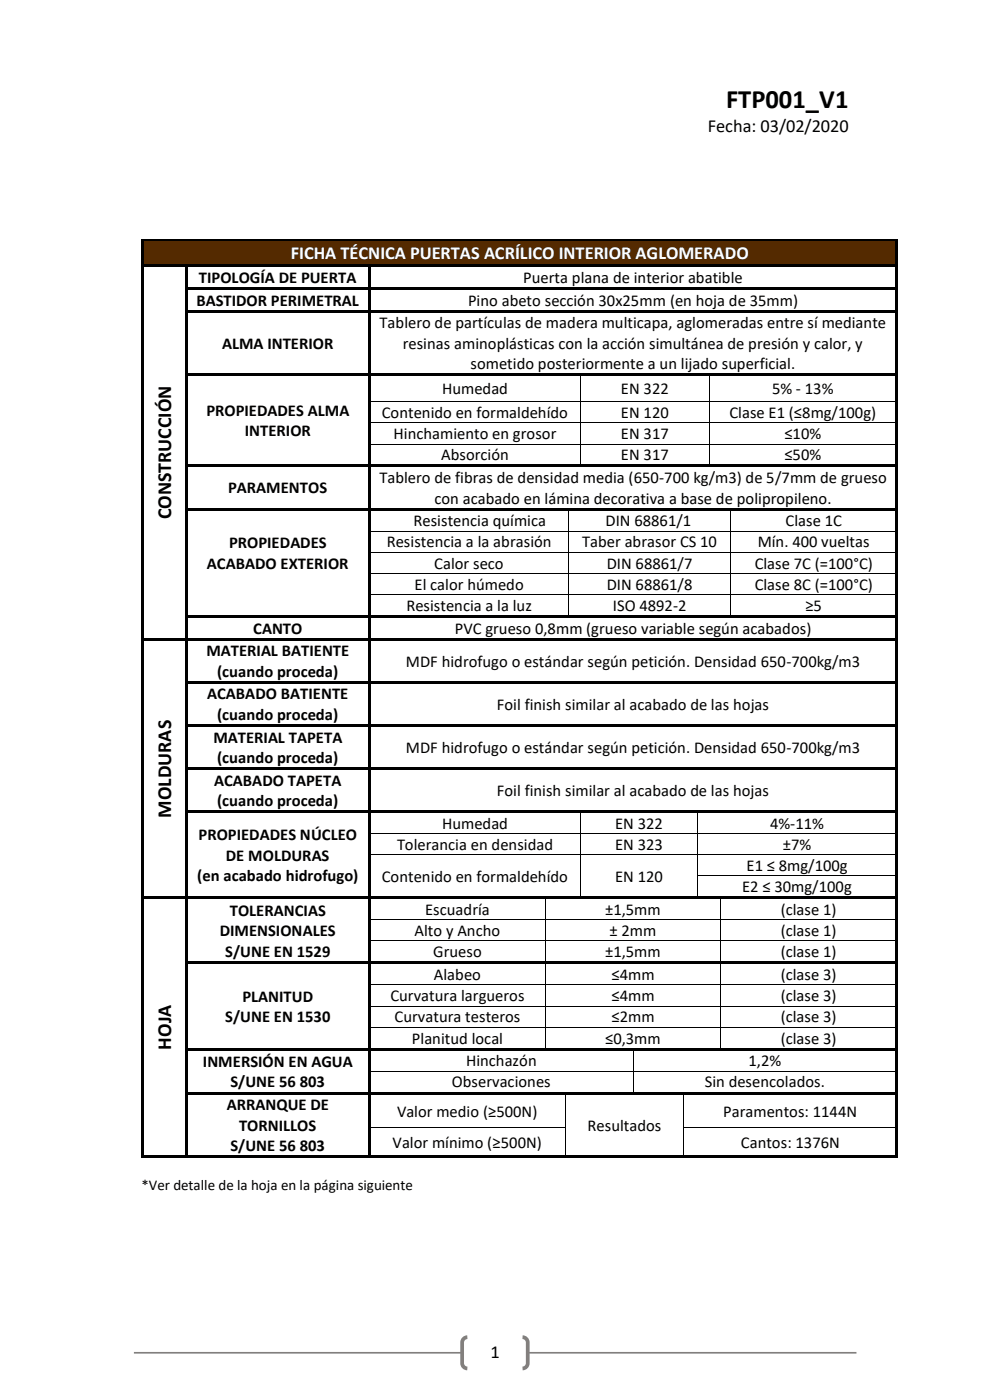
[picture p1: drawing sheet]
<svg xmlns="http://www.w3.org/2000/svg" width="210mm" height="297mm" viewBox="0 0 210 297" stroke-linecap="round" stroke-linejoin="round" font-family="sans-serif">
<path d="M28.4 287h153.3" fill="none" stroke="#808080" stroke-width=".35"/>
<path d="M98.5 283.9l.6-.2h11.7a1.1 1.1 0 0 1 1.2 1.1v4.4a1.1 1.1 0 0 1-1.2 1.1h-11.7a1.1 1.1 0 0 1-1.1-1.1v-4.4l.1-.4z" fill-rule="evenodd" fill="#fff"/>
<path d="M99.1 283.7a1.1 1.1 0 0 0-1.1 1.1v4.4a1.1 1.1 0 0 0 1.1 1.1M110.8 283.7a1.1 1.1 0 0 1 1.2 1.1v4.4a1.1 1.1 0 0 1-1.2 1.1" fill="none" stroke="#808080" stroke-width=".79" stroke-linecap="butt"/>
<g fill="#542a00">
<path d="M30.5 51.4h159.5v4.7h-159.5z" fill-rule="evenodd"/>
<path d="M32.2 51.4h156.1v4.7h-156.1z" fill-rule="evenodd"/>
</g>
<g fill="#000">
<path d="M30 50.8h.5v.6h-.5z" fill-rule="evenodd"/>
<path d="M30 50.8h.5v.5h-.5z" fill-rule="evenodd"/>
<path d="M30 51.4h.5v4.7h-.5z" fill-rule="evenodd"/>
<path d="M30 56.1h.5v.5h-.5z" fill-rule="evenodd"/>
<path d="M30.5 50.8h159.5v.5h-159.5z" fill-rule="evenodd"/>
<path d="M30.5 56.1h8.8v.5h-8.8z" fill-rule="evenodd"/>
<path d="M39.3 56.6h.5z" fill-rule="evenodd"/>
<path d="M39.3 56.1h.5v.5h-.5z" fill-rule="evenodd"/>
<path d="M39.8 56.1h38.4v.5h-38.4z" fill-rule="evenodd"/>
<path d="M78.2 56.6h.5z" fill-rule="evenodd"/>
<path d="M78.2 56.1h.5v.5h-.5z" fill-rule="evenodd"/>
<path d="M78.7 56.1h111.3v.5h-111.3z" fill-rule="evenodd"/>
<path d="M190 50.8h.5v.6h-.5z" fill-rule="evenodd"/>
<path d="M190 50.8h.5v.5h-.5z" fill-rule="evenodd"/>
<path d="M190 51.4h.5v4.7h-.5z" fill-rule="evenodd"/>
<path d="M190 56.1h.5v.5h-.5z" fill-rule="evenodd"/>
<path d="M30 56.6h.5v4.3h-.5z" fill-rule="evenodd"/>
<path d="M30 60.9h.5v.6h-.5z" fill-rule="evenodd"/>
<path d="M30 61.5h.5v4.3h-.5z" fill-rule="evenodd"/>
<path d="M30 65.8h.5v.5h-.5z" fill-rule="evenodd"/>
<path d="M30 66.3h.5v12.9h-.5z" fill-rule="evenodd"/>
<path d="M30 79.2h.5v.6h-.5z" fill-rule="evenodd"/>
<path d="M39.3 56.6h.5v4.3h-.5z" fill-rule="evenodd"/>
<path d="M39.3 60.9h.5v.6h-.5z" fill-rule="evenodd"/>
<path d="M39.3 61.5h.5v4.3h-.5z" fill-rule="evenodd"/>
<path d="M39.3 65.8h.5v.5h-.5z" fill-rule="evenodd"/>
<path d="M39.3 66.3h.5v12.9h-.5z" fill-rule="evenodd"/>
<path d="M39.3 79.2h.5v.6h-.5z" fill-rule="evenodd"/>
<path d="M39.8 60.9h38.4v.5h-38.4z" fill-rule="evenodd"/>
<path d="M39.8 65.8h38.4v.5h-38.4z" fill-rule="evenodd"/>
<path d="M39.8 79.2h38.4v.5h-38.4z" fill-rule="evenodd"/>
<path d="M78.2 56.6h.5v4.3h-.5z" fill-rule="evenodd"/>
<path d="M78.2 60.9h.5v.6h-.5z" fill-rule="evenodd"/>
<path d="M78.2 61.5h.5v4.3h-.5z" fill-rule="evenodd"/>
<path d="M78.2 65.8h.5v.5h-.5z" fill-rule="evenodd"/>
<path d="M78.2 66.3h.5v12.9h-.5z" fill-rule="evenodd"/>
<path d="M78.2 79.2h.5v.6h-.5z" fill-rule="evenodd"/>
<path d="M78.7 60.9h111.3v.5h-111.3z" fill-rule="evenodd"/>
<path d="M78.7 65.8h111.3v.5h-111.3z" fill-rule="evenodd"/>
<path d="M78.7 79.2h44.4v.5h-44.4z" fill-rule="evenodd"/>
<path d="M123.1 79.7l.2 .1z" fill-rule="evenodd"/>
<path d="M123.1 79.2h.5v.5h-.5z" fill-rule="evenodd"/>
<path d="M123.6 79.2h26.8v.5h-26.8z" fill-rule="evenodd"/>
<path d="M150.4 79.7l.2 .1z" fill-rule="evenodd"/>
<path d="M150.4 79.2h.5v.5h-.5z" fill-rule="evenodd"/>
<path d="M150.9 79.2h39.1v.5h-39.1z" fill-rule="evenodd"/>
<path d="M190 56.6h.5v4.3h-.5z" fill-rule="evenodd"/>
<path d="M190 60.9h.5v.6h-.5z" fill-rule="evenodd"/>
<path d="M190 61.5h.5v4.3h-.5z" fill-rule="evenodd"/>
<path d="M190 65.8h.5v.5h-.5z" fill-rule="evenodd"/>
<path d="M190 66.3h.5v12.9h-.5z" fill-rule="evenodd"/>
<path d="M190 79.2h.5v.6h-.5z" fill-rule="evenodd"/>
<path d="M30 79.8h.5v5.3h-.5z" fill-rule="evenodd"/>
<path d="M30 85.1h.5v.2h-.5z" fill-rule="evenodd"/>
<path d="M30 85.3h.5v4.3h-.5z" fill-rule="evenodd"/>
<path d="M30 89.6h.5v.2h-.5z" fill-rule="evenodd"/>
<path d="M30 89.8h.5v4.3h-.5z" fill-rule="evenodd"/>
<path d="M30 94.1h.5v.2h-.5z" fill-rule="evenodd"/>
<path d="M30 94.3h.5v4.3h-.5z" fill-rule="evenodd"/>
<path d="M30 98.6h.5v.6h-.5z" fill-rule="evenodd"/>
<path d="M39.3 79.8h.5v5.3h-.5z" fill-rule="evenodd"/>
<path d="M39.3 85.1h.5v.2h-.5z" fill-rule="evenodd"/>
<path d="M39.3 85.3h.5v4.3h-.5z" fill-rule="evenodd"/>
<path d="M39.3 89.6h.5v.2h-.5z" fill-rule="evenodd"/>
<path d="M39.3 89.8h.5v4.3h-.5z" fill-rule="evenodd"/>
<path d="M39.3 94.1h.5v.2h-.5z" fill-rule="evenodd"/>
<path d="M39.3 94.3h.5v4.3h-.5z" fill-rule="evenodd"/>
<path d="M39.3 98.6h.5v.6h-.5z" fill-rule="evenodd"/>
<path d="M39.8 98.6h38.4v.5h-38.4z" fill-rule="evenodd"/>
<path d="M78.2 79.8h.5v5.3h-.5z" fill-rule="evenodd"/>
<path d="M78.2 85.1h.5v.2h-.5z" fill-rule="evenodd"/>
<path d="M78.2 85.3h.5v4.3h-.5z" fill-rule="evenodd"/>
<path d="M78.2 89.6h.5v.2h-.5z" fill-rule="evenodd"/>
<path d="M78.2 89.8h.5v4.3h-.5z" fill-rule="evenodd"/>
<path d="M78.2 94.1h.5v.2h-.5z" fill-rule="evenodd"/>
<path d="M78.2 94.3h.5v4.3h-.5z" fill-rule="evenodd"/>
<path d="M78.2 98.6h.5v.6h-.5z" fill-rule="evenodd"/>
<path d="M78.7 98.6h44.4v.5h-44.4z" fill-rule="evenodd"/>
<path d="M123.1 85.1h.2v.2h-.2z" fill-rule="evenodd"/>
<path d="M123.1 89.6h.2v.2h-.2z" fill-rule="evenodd"/>
<path d="M123.1 94.1h.2v.2h-.2z" fill-rule="evenodd"/>
<path d="M123.1 98.6h.5v.5h-.5z" fill-rule="evenodd"/>
<path d="M123.6 98.6h26.8v.5h-26.8z" fill-rule="evenodd"/>
<path d="M150.4 85.1h.2v.2h-.2z" fill-rule="evenodd"/>
<path d="M150.4 89.6h.2v.2h-.2z" fill-rule="evenodd"/>
<path d="M150.4 94.1h.2v.2h-.2z" fill-rule="evenodd"/>
<path d="M150.4 98.6h.5v.5h-.5z" fill-rule="evenodd"/>
<path d="M150.9 98.6h39.1v.5h-39.1z" fill-rule="evenodd"/>
<path d="M190 79.8h.5v5.3h-.5z" fill-rule="evenodd"/>
<path d="M190 85.1h.5v.2h-.5z" fill-rule="evenodd"/>
<path d="M190 85.3h.5v4.3h-.5z" fill-rule="evenodd"/>
<path d="M190 89.6h.5v.2h-.5z" fill-rule="evenodd"/>
<path d="M190 89.8h.5v4.3h-.5z" fill-rule="evenodd"/>
<path d="M190 94.1h.5v.2h-.5z" fill-rule="evenodd"/>
<path d="M190 94.3h.5v4.3h-.5z" fill-rule="evenodd"/>
<path d="M190 98.6h.5v.6h-.5z" fill-rule="evenodd"/>
<path d="M30 99.2h.5v8.6h-.5z" fill-rule="evenodd"/>
<path d="M30 107.8h.5v.5h-.5z" fill-rule="evenodd"/>
<path d="M30 108.3h.5v4.3h-.5z" fill-rule="evenodd"/>
<path d="M30 112.6h.5v.2h-.5z" fill-rule="evenodd"/>
<path d="M30 112.8h.5v4.3h-.5z" fill-rule="evenodd"/>
<path d="M30 117.1h.5v.1h-.5z" fill-rule="evenodd"/>
<path d="M39.3 99.2h.5v8.6h-.5z" fill-rule="evenodd"/>
<path d="M39.3 107.8h.5v.5h-.5z" fill-rule="evenodd"/>
<path d="M39.3 108.3h.5v4.3h-.5z" fill-rule="evenodd"/>
<path d="M39.3 112.6h.5v.2h-.5z" fill-rule="evenodd"/>
<path d="M39.3 112.8h.5v4.3h-.5z" fill-rule="evenodd"/>
<path d="M39.3 117.1h.5v.1h-.5z" fill-rule="evenodd"/>
<path d="M39.8 107.8h38.4v.5h-38.4z" fill-rule="evenodd"/>
<path d="M78.2 99.2h.5v8.6h-.5z" fill-rule="evenodd"/>
<path d="M78.2 107.8h.5v.5h-.5z" fill-rule="evenodd"/>
<path d="M78.2 108.3h.5v4.3h-.5z" fill-rule="evenodd"/>
<path d="M78.2 112.6h.5v.2h-.5z" fill-rule="evenodd"/>
<path d="M78.2 112.8h.5v4.3h-.5z" fill-rule="evenodd"/>
<path d="M78.2 117.1h.5v.1h-.5z" fill-rule="evenodd"/>
<path d="M78.7 107.8h41.9v.5h-41.9z" fill-rule="evenodd"/>
<path d="M120.6 108.3h.2z" fill-rule="evenodd"/>
<path d="M120.6 107.8h.5v.5h-.5z" fill-rule="evenodd"/>
<path d="M120.6 112.6h.2v.2h-.2z" fill-rule="evenodd"/>
<path d="M120.6 117.1h.2v.1h-.2z" fill-rule="evenodd"/>
<path d="M121.1 107.8h33.9v.5h-33.9z" fill-rule="evenodd"/>
<path d="M155 108.3h.1z" fill-rule="evenodd"/>
<path d="M155 107.8h.5v.5h-.5z" fill-rule="evenodd"/>
<path d="M155 112.6h.1v.2h-.1z" fill-rule="evenodd"/>
<path d="M155 117.1h.1v.1h-.1z" fill-rule="evenodd"/>
<path d="M155.5 107.8h34.5v.5h-34.5z" fill-rule="evenodd"/>
<path d="M190 99.2h.5v8.6h-.5z" fill-rule="evenodd"/>
<path d="M190 107.8h.5v.5h-.5z" fill-rule="evenodd"/>
<path d="M190 108.3h.5v4.3h-.5z" fill-rule="evenodd"/>
<path d="M190 112.6h.5v.2h-.5z" fill-rule="evenodd"/>
<path d="M190 112.8h.5v4.3h-.5z" fill-rule="evenodd"/>
<path d="M190 117.1h.5v.1h-.5z" fill-rule="evenodd"/>
<path d="M30 117.2h.5v4.4h-.5z" fill-rule="evenodd"/>
<path d="M30 121.6h.5v.1h-.5z" fill-rule="evenodd"/>
<path d="M30 121.7h.5v4.3h-.5z" fill-rule="evenodd"/>
<path d="M30 126h.5v.2h-.5z" fill-rule="evenodd"/>
<path d="M30 126.2h.5v4.3h-.5z" fill-rule="evenodd"/>
<path d="M30 130.5h.5v.6h-.5z" fill-rule="evenodd"/>
<path d="M30 131.1h.5v4.3h-.5z" fill-rule="evenodd"/>
<path d="M30 135.4h.5v.5h-.5z" fill-rule="evenodd"/>
<path d="M30.5 135.4h8.8v.5h-8.8z" fill-rule="evenodd"/>
<path d="M39.3 117.2h.5v4.4h-.5z" fill-rule="evenodd"/>
<path d="M39.3 121.6h.5v.1h-.5z" fill-rule="evenodd"/>
<path d="M39.3 121.7h.5v4.3h-.5z" fill-rule="evenodd"/>
<path d="M39.3 126h.5v.2h-.5z" fill-rule="evenodd"/>
<path d="M39.3 126.2h.5v4.3h-.5z" fill-rule="evenodd"/>
<path d="M39.3 130.5h.5v.6h-.5z" fill-rule="evenodd"/>
<path d="M39.3 131.1h.5v4.3h-.5z" fill-rule="evenodd"/>
<path d="M39.3 135.4h.5v.5h-.5z" fill-rule="evenodd"/>
<path d="M39.8 130.5h38.4v.5h-38.4z" fill-rule="evenodd"/>
<path d="M39.8 135.4h38.4v.5h-38.4z" fill-rule="evenodd"/>
<path d="M78.2 117.2h.5v4.4h-.5z" fill-rule="evenodd"/>
<path d="M78.2 121.6h.5v.1h-.5z" fill-rule="evenodd"/>
<path d="M78.2 121.7h.5v4.3h-.5z" fill-rule="evenodd"/>
<path d="M78.2 126h.5v.2h-.5z" fill-rule="evenodd"/>
<path d="M78.2 126.2h.5v4.3h-.5z" fill-rule="evenodd"/>
<path d="M78.2 130.5h.5v.6h-.5z" fill-rule="evenodd"/>
<path d="M78.2 131.1h.5v4.3h-.5z" fill-rule="evenodd"/>
<path d="M78.2 135.4h.5v.5h-.5z" fill-rule="evenodd"/>
<path d="M78.7 130.5h41.9v.5h-41.9z" fill-rule="evenodd"/>
<path d="M78.7 135.4h111.3v.5h-111.3z" fill-rule="evenodd"/>
<path d="M120.6 121.6h.2v.1h-.2z" fill-rule="evenodd"/>
<path d="M120.6 126h.2v.2h-.2z" fill-rule="evenodd"/>
<path d="M120.6 130.5h.5v.5h-.5z" fill-rule="evenodd"/>
<path d="M121.1 130.5h33.9v.5h-33.9z" fill-rule="evenodd"/>
<path d="M155 121.6h.1v.1h-.1z" fill-rule="evenodd"/>
<path d="M155 126h.1v.2h-.1z" fill-rule="evenodd"/>
<path d="M155 130.5h.5v.5h-.5z" fill-rule="evenodd"/>
<path d="M155.5 130.5h34.5v.5h-34.5z" fill-rule="evenodd"/>
<path d="M190 117.2h.5v4.4h-.5z" fill-rule="evenodd"/>
<path d="M190 121.6h.5v.1h-.5z" fill-rule="evenodd"/>
<path d="M190 121.7h.5v4.3h-.5z" fill-rule="evenodd"/>
<path d="M190 126h.5v.2h-.5z" fill-rule="evenodd"/>
<path d="M190 126.2h.5v4.3h-.5z" fill-rule="evenodd"/>
<path d="M190 130.5h.5v.6h-.5z" fill-rule="evenodd"/>
<path d="M190 131.1h.5v4.3h-.5z" fill-rule="evenodd"/>
<path d="M190 135.4h.5v.5h-.5z" fill-rule="evenodd"/>
<path d="M30 135.9h.5v8.6h-.5z" fill-rule="evenodd"/>
<path d="M30 144.5h.5v.6h-.5z" fill-rule="evenodd"/>
<path d="M30 145.1h.5v8.5h-.5z" fill-rule="evenodd"/>
<path d="M30 153.6h.5v.6h-.5z" fill-rule="evenodd"/>
<path d="M39.3 135.9h.5v8.6h-.5z" fill-rule="evenodd"/>
<path d="M39.3 144.5h.5v.6h-.5z" fill-rule="evenodd"/>
<path d="M39.3 145.1h.5v8.5h-.5z" fill-rule="evenodd"/>
<path d="M39.3 153.6h.5v.6h-.5z" fill-rule="evenodd"/>
<path d="M39.8 144.5h38.4v.5h-38.4z" fill-rule="evenodd"/>
<path d="M39.8 153.6h38.4v.6h-38.4z" fill-rule="evenodd"/>
<path d="M78.2 135.9h.5v8.6h-.5z" fill-rule="evenodd"/>
<path d="M78.2 144.5h.5v.6h-.5z" fill-rule="evenodd"/>
<path d="M78.2 145.1h.5v8.5h-.5z" fill-rule="evenodd"/>
<path d="M78.2 153.6h.5v.6h-.5z" fill-rule="evenodd"/>
<path d="M78.7 144.5h111.3v.5h-111.3z" fill-rule="evenodd"/>
<path d="M78.7 153.6h111.3v.6h-111.3z" fill-rule="evenodd"/>
<path d="M190 135.9h.5v8.6h-.5z" fill-rule="evenodd"/>
<path d="M190 144.5h.5v.6h-.5z" fill-rule="evenodd"/>
<path d="M190 145.1h.5v8.5h-.5z" fill-rule="evenodd"/>
<path d="M190 153.6h.5v.6h-.5z" fill-rule="evenodd"/>
<path d="M30 154.2h.5v8.6h-.5z" fill-rule="evenodd"/>
<path d="M30 162.8h.5v.5h-.5z" fill-rule="evenodd"/>
<path d="M30 163.3h.5v8.6h-.5z" fill-rule="evenodd"/>
<path d="M30 171.9h.5v.6h-.5z" fill-rule="evenodd"/>
<path d="M30 172.5h.5v4.3h-.5z" fill-rule="evenodd"/>
<path d="M30 176.8h.5v.1h-.5z" fill-rule="evenodd"/>
<path d="M39.3 154.2h.5v8.6h-.5z" fill-rule="evenodd"/>
<path d="M39.3 162.8h.5v.5h-.5z" fill-rule="evenodd"/>
<path d="M39.3 163.3h.5v8.6h-.5z" fill-rule="evenodd"/>
<path d="M39.3 171.9h.5v.6h-.5z" fill-rule="evenodd"/>
<path d="M39.3 172.5h.5v4.3h-.5z" fill-rule="evenodd"/>
<path d="M39.3 176.8h.5v.1h-.5z" fill-rule="evenodd"/>
<path d="M39.8 162.8h38.4v.5h-38.4z" fill-rule="evenodd"/>
<path d="M39.8 171.9h38.4v.5h-38.4z" fill-rule="evenodd"/>
<path d="M78.2 154.2h.5v8.6h-.5z" fill-rule="evenodd"/>
<path d="M78.2 162.8h.5v.5h-.5z" fill-rule="evenodd"/>
<path d="M78.2 163.3h.5v8.6h-.5z" fill-rule="evenodd"/>
<path d="M78.2 171.9h.5v.6h-.5z" fill-rule="evenodd"/>
<path d="M78.2 172.5h.5v4.3h-.5z" fill-rule="evenodd"/>
<path d="M78.2 176.8h.5v.1h-.5z" fill-rule="evenodd"/>
<path d="M78.7 162.8h111.3v.5h-111.3z" fill-rule="evenodd"/>
<path d="M78.7 171.9h44.4v.5h-44.4z" fill-rule="evenodd"/>
<path d="M123.1 172.4l.2 .1z" fill-rule="evenodd"/>
<path d="M123.1 171.9h.5v.5h-.5z" fill-rule="evenodd"/>
<path d="M123.1 176.8h.2v.1h-.2z" fill-rule="evenodd"/>
<path d="M123.6 171.9h24.3v.5h-24.3z" fill-rule="evenodd"/>
<path d="M147.9 172.4l.2 .1z" fill-rule="evenodd"/>
<path d="M147.9 171.9h.5v.5h-.5z" fill-rule="evenodd"/>
<path d="M147.9 176.8h.2v.1h-.2z" fill-rule="evenodd"/>
<path d="M148.4 171.9h41.6v.5h-41.6z" fill-rule="evenodd"/>
<path d="M190 154.2h.5v8.6h-.5z" fill-rule="evenodd"/>
<path d="M190 162.8h.5v.5h-.5z" fill-rule="evenodd"/>
<path d="M190 163.3h.5v8.6h-.5z" fill-rule="evenodd"/>
<path d="M190 171.9h.5v.6h-.5z" fill-rule="evenodd"/>
<path d="M190 172.5h.5v4.3h-.5z" fill-rule="evenodd"/>
<path d="M190 176.8h.5v.1h-.5z" fill-rule="evenodd"/>
<path d="M30 176.9h.5v4.4h-.5z" fill-rule="evenodd"/>
<path d="M30 181.3h.5v.1h-.5z" fill-rule="evenodd"/>
<path d="M30 181.4h.5v4.3h-.5z" fill-rule="evenodd"/>
<path d="M30 185.7h.5v.2h-.5z" fill-rule="evenodd"/>
<path d="M30 185.9h.5v4.3h-.5z" fill-rule="evenodd"/>
<path d="M30 190.2h.5v.6h-.5z" fill-rule="evenodd"/>
<path d="M30 190.8h.5v4.3h-.5z" fill-rule="evenodd"/>
<path d="M30 195.1h.5v.1h-.5z" fill-rule="evenodd"/>
<path d="M30 195.2h.5v4.3h-.5z" fill-rule="evenodd"/>
<path d="M30 199.5h.5v.2h-.5z" fill-rule="evenodd"/>
<path d="M30.5 190.2h8.8v.5h-8.8z" fill-rule="evenodd"/>
<path d="M39.3 176.9h.5v4.4h-.5z" fill-rule="evenodd"/>
<path d="M39.3 181.3h.5v.1h-.5z" fill-rule="evenodd"/>
<path d="M39.3 181.4h.5v4.3h-.5z" fill-rule="evenodd"/>
<path d="M39.3 185.7h.5v.2h-.5z" fill-rule="evenodd"/>
<path d="M39.3 185.9h.5v4.3h-.5z" fill-rule="evenodd"/>
<path d="M39.3 190.2h.5v.6h-.5z" fill-rule="evenodd"/>
<path d="M39.3 190.8h.5v4.3h-.5z" fill-rule="evenodd"/>
<path d="M39.3 195.1h.5v.1h-.5z" fill-rule="evenodd"/>
<path d="M39.3 195.2h.5v4.3h-.5z" fill-rule="evenodd"/>
<path d="M39.3 199.5h.5v.2h-.5z" fill-rule="evenodd"/>
<path d="M39.8 190.2h38.4v.5h-38.4z" fill-rule="evenodd"/>
<path d="M78.2 176.9h.5v4.4h-.5z" fill-rule="evenodd"/>
<path d="M78.2 181.3h.5v.1h-.5z" fill-rule="evenodd"/>
<path d="M78.2 181.4h.5v4.3h-.5z" fill-rule="evenodd"/>
<path d="M78.2 185.7h.5v.2h-.5z" fill-rule="evenodd"/>
<path d="M78.2 185.9h.5v4.3h-.5z" fill-rule="evenodd"/>
<path d="M78.2 190.2h.5v.6h-.5z" fill-rule="evenodd"/>
<path d="M78.2 190.8h.5v4.3h-.5z" fill-rule="evenodd"/>
<path d="M78.2 195.1h.5v.1h-.5z" fill-rule="evenodd"/>
<path d="M78.2 195.2h.5v4.3h-.5z" fill-rule="evenodd"/>
<path d="M78.2 199.5h.5v.2h-.5z" fill-rule="evenodd"/>
<path d="M78.7 190.2h37v.5h-37z" fill-rule="evenodd"/>
<path d="M115.7 190.7l.1 .1z" fill-rule="evenodd"/>
<path d="M115.7 190.2h.5v.5h-.5z" fill-rule="evenodd"/>
<path d="M115.7 195.1h.1v.1h-.1z" fill-rule="evenodd"/>
<path d="M115.7 199.5h.1v.2h-.1z" fill-rule="evenodd"/>
<path d="M116.2 190.2h6.9v.5h-6.9z" fill-rule="evenodd"/>
<path d="M123.1 181.3h.2v.1h-.2z" fill-rule="evenodd"/>
<path d="M123.1 185.7h.2v.2h-.2z" fill-rule="evenodd"/>
<path d="M123.1 190.2h.5v.5h-.5z" fill-rule="evenodd"/>
<path d="M123.6 190.2h24.3v.5h-24.3z" fill-rule="evenodd"/>
<path d="M147.9 181.3h.2v.1h-.2z" fill-rule="evenodd"/>
<path d="M147.9 185.7h.2v.2h-.2z" fill-rule="evenodd"/>
<path d="M147.9 190.2h.5v.5h-.5z" fill-rule="evenodd"/>
<path d="M148.4 190.2h4.4v.5h-4.4z" fill-rule="evenodd"/>
<path d="M152.8 190.7l.2 .1z" fill-rule="evenodd"/>
<path d="M152.8 190.2h.6v.5h-.6z" fill-rule="evenodd"/>
<path d="M152.8 195.1h.2v.1h-.2z" fill-rule="evenodd"/>
<path d="M152.8 199.5h.2v.2h-.2z" fill-rule="evenodd"/>
<path d="M153.4 190.2h36.6v.5h-36.6z" fill-rule="evenodd"/>
<path d="M190 176.9h.5v4.4h-.5z" fill-rule="evenodd"/>
<path d="M190 181.3h.5v.1h-.5z" fill-rule="evenodd"/>
<path d="M190 181.4h.5v4.3h-.5z" fill-rule="evenodd"/>
<path d="M190 185.7h.5v.2h-.5z" fill-rule="evenodd"/>
<path d="M190 185.9h.5v4.3h-.5z" fill-rule="evenodd"/>
<path d="M190 190.2h.5v.6h-.5z" fill-rule="evenodd"/>
<path d="M190 190.8h.5v4.3h-.5z" fill-rule="evenodd"/>
<path d="M190 195.1h.5v.1h-.5z" fill-rule="evenodd"/>
<path d="M190 195.2h.5v4.3h-.5z" fill-rule="evenodd"/>
<path d="M190 199.5h.5v.2h-.5z" fill-rule="evenodd"/>
<path d="M30 199.7h.5v4.3h-.5z" fill-rule="evenodd"/>
<path d="M30 204h.5v.6h-.5z" fill-rule="evenodd"/>
<path d="M30 204.6h.5v4.3h-.5z" fill-rule="evenodd"/>
<path d="M30 208.9h.5v.1h-.5z" fill-rule="evenodd"/>
<path d="M30 209h.5v4.3h-.5z" fill-rule="evenodd"/>
<path d="M30 213.3h.5v.2h-.5z" fill-rule="evenodd"/>
<path d="M30 213.5h.5v4.3h-.5z" fill-rule="evenodd"/>
<path d="M30 217.8h.5v.2h-.5z" fill-rule="evenodd"/>
<path d="M39.3 199.7h.5v4.3h-.5z" fill-rule="evenodd"/>
<path d="M39.3 204h.5v.6h-.5z" fill-rule="evenodd"/>
<path d="M39.3 204.6h.5v4.3h-.5z" fill-rule="evenodd"/>
<path d="M39.3 208.9h.5v.1h-.5z" fill-rule="evenodd"/>
<path d="M39.3 209h.5v4.3h-.5z" fill-rule="evenodd"/>
<path d="M39.3 213.3h.5v.2h-.5z" fill-rule="evenodd"/>
<path d="M39.3 213.5h.5v4.3h-.5z" fill-rule="evenodd"/>
<path d="M39.3 217.8h.5v.2h-.5z" fill-rule="evenodd"/>
<path d="M39.8 204h38.4v.5h-38.4z" fill-rule="evenodd"/>
<path d="M78.2 199.7h.5v4.3h-.5z" fill-rule="evenodd"/>
<path d="M78.2 204h.5v.6h-.5z" fill-rule="evenodd"/>
<path d="M78.2 204.6h.5v4.3h-.5z" fill-rule="evenodd"/>
<path d="M78.2 208.9h.5v.1h-.5z" fill-rule="evenodd"/>
<path d="M78.2 209h.5v4.3h-.5z" fill-rule="evenodd"/>
<path d="M78.2 213.3h.5v.2h-.5z" fill-rule="evenodd"/>
<path d="M78.2 213.5h.5v4.3h-.5z" fill-rule="evenodd"/>
<path d="M78.2 217.8h.5v.2h-.5z" fill-rule="evenodd"/>
<path d="M78.7 204h37v.5h-37z" fill-rule="evenodd"/>
<path d="M115.7 204.5l.1 .1z" fill-rule="evenodd"/>
<path d="M115.7 204h.5v.5h-.5z" fill-rule="evenodd"/>
<path d="M115.7 208.9h.1v.1h-.1z" fill-rule="evenodd"/>
<path d="M115.7 213.3h.1v.2h-.1z" fill-rule="evenodd"/>
<path d="M115.7 217.8h.1v.2h-.1z" fill-rule="evenodd"/>
<path d="M116.2 204h36.6v.5h-36.6z" fill-rule="evenodd"/>
<path d="M152.8 204.5l.2 .1z" fill-rule="evenodd"/>
<path d="M152.8 204h.6v.5h-.6z" fill-rule="evenodd"/>
<path d="M152.8 208.9h.2v.1h-.2z" fill-rule="evenodd"/>
<path d="M152.8 213.3h.2v.2h-.2z" fill-rule="evenodd"/>
<path d="M152.8 217.8h.2v.2h-.2z" fill-rule="evenodd"/>
<path d="M153.4 204h36.6v.5h-36.6z" fill-rule="evenodd"/>
<path d="M190 199.7h.5v4.3h-.5z" fill-rule="evenodd"/>
<path d="M190 204h.5v.6h-.5z" fill-rule="evenodd"/>
<path d="M190 204.6h.5v4.3h-.5z" fill-rule="evenodd"/>
<path d="M190 208.9h.5v.1h-.5z" fill-rule="evenodd"/>
<path d="M190 209h.5v4.3h-.5z" fill-rule="evenodd"/>
<path d="M190 213.3h.5v.2h-.5z" fill-rule="evenodd"/>
<path d="M190 213.5h.5v4.3h-.5z" fill-rule="evenodd"/>
<path d="M190 217.8h.5v.2h-.5z" fill-rule="evenodd"/>
<path d="M30 218h.5v4.3h-.5z" fill-rule="evenodd"/>
<path d="M30 222.3h.5v.6h-.5z" fill-rule="evenodd"/>
<path d="M30 222.9h.5v4.2h-.5z" fill-rule="evenodd"/>
<path d="M30 227.1h.5v.2h-.5z" fill-rule="evenodd"/>
<path d="M30 227.3h.5v4.3h-.5z" fill-rule="evenodd"/>
<path d="M30 231.6h.5v.6h-.5z" fill-rule="evenodd"/>
<path d="M30 232.2h.5v7h-.5z" fill-rule="evenodd"/>
<path d="M30 239.2h.5v.1h-.5z" fill-rule="evenodd"/>
<path d="M39.3 218h.5v4.3h-.5z" fill-rule="evenodd"/>
<path d="M39.3 222.3h.5v.6h-.5z" fill-rule="evenodd"/>
<path d="M39.3 222.9h.5v4.2h-.5z" fill-rule="evenodd"/>
<path d="M39.3 227.1h.5v.2h-.5z" fill-rule="evenodd"/>
<path d="M39.3 227.3h.5v4.3h-.5z" fill-rule="evenodd"/>
<path d="M39.3 231.6h.5v.6h-.5z" fill-rule="evenodd"/>
<path d="M39.3 232.2h.5v7h-.5z" fill-rule="evenodd"/>
<path d="M39.3 239.2h.5v.1h-.5z" fill-rule="evenodd"/>
<path d="M39.8 222.3h38.4v.5h-38.4z" fill-rule="evenodd"/>
<path d="M39.8 231.6h38.4v.5h-38.4z" fill-rule="evenodd"/>
<path d="M78.2 218h.5v4.3h-.5z" fill-rule="evenodd"/>
<path d="M78.2 222.3h.5v.6h-.5z" fill-rule="evenodd"/>
<path d="M78.2 222.9h.5v4.2h-.5z" fill-rule="evenodd"/>
<path d="M78.2 227.1h.5v.2h-.5z" fill-rule="evenodd"/>
<path d="M78.2 227.3h.5v4.3h-.5z" fill-rule="evenodd"/>
<path d="M78.2 231.6h.5v.6h-.5z" fill-rule="evenodd"/>
<path d="M78.2 232.2h.5v7h-.5z" fill-rule="evenodd"/>
<path d="M78.2 239.2h.5v.1h-.5z" fill-rule="evenodd"/>
<path d="M78.7 222.3h37v.5h-37z" fill-rule="evenodd"/>
<path d="M78.7 231.6h41.1v.5h-41.1z" fill-rule="evenodd"/>
<path d="M115.7 222.3h.5v.5h-.5z" fill-rule="evenodd"/>
<path d="M116.2 222.3h18.1v.5h-18.1z" fill-rule="evenodd"/>
<path d="M119.8 232.1l.2 .1z" fill-rule="evenodd"/>
<path d="M119.8 231.6h.5v.5h-.5z" fill-rule="evenodd"/>
<path d="M119.8 239.2h.2v.1h-.2z" fill-rule="evenodd"/>
<path d="M120.3 231.6h14v.5h-14z" fill-rule="evenodd"/>
<path d="M134.3 222.8l.1 .1z" fill-rule="evenodd"/>
<path d="M134.3 222.3h.5v.5h-.5z" fill-rule="evenodd"/>
<path d="M134.3 227.1h.1v.2h-.1z" fill-rule="evenodd"/>
<path d="M134.3 231.6h.5v.5h-.5z" fill-rule="evenodd"/>
<path d="M134.8 222.3h18v.5h-18z" fill-rule="evenodd"/>
<path d="M134.8 231.6h10.2v.5h-10.2z" fill-rule="evenodd"/>
<path d="M145 232.1l.2 .1z" fill-rule="evenodd"/>
<path d="M145 231.6h.5v.5h-.5z" fill-rule="evenodd"/>
<path d="M145 239.2h.2v.1h-.2z" fill-rule="evenodd"/>
<path d="M145.5 231.6h44.5v.5h-44.5z" fill-rule="evenodd"/>
<path d="M152.8 222.3h.6v.5h-.6z" fill-rule="evenodd"/>
<path d="M153.4 222.3h36.6v.5h-36.6z" fill-rule="evenodd"/>
<path d="M190 218h.5v4.3h-.5z" fill-rule="evenodd"/>
<path d="M190 222.3h.5v.6h-.5z" fill-rule="evenodd"/>
<path d="M190 222.9h.5v4.2h-.5z" fill-rule="evenodd"/>
<path d="M190 227.1h.5v.2h-.5z" fill-rule="evenodd"/>
<path d="M190 227.3h.5v4.3h-.5z" fill-rule="evenodd"/>
<path d="M190 231.6h.5v.6h-.5z" fill-rule="evenodd"/>
<path d="M190 232.2h.5v7h-.5z" fill-rule="evenodd"/>
<path d="M190 239.2h.5v.1h-.5z" fill-rule="evenodd"/>
<path d="M30 239.3h.5v5.8h-.5z" fill-rule="evenodd"/>
<path d="M30 245.1h.5v.5h-.5z" fill-rule="evenodd"/>
<path d="M30 245.1h.5v.5h-.5z" fill-rule="evenodd"/>
<path d="M30.5 245.1h8.8v.5h-8.8z" fill-rule="evenodd"/>
<path d="M39.3 239.3h.5v5.8h-.5z" fill-rule="evenodd"/>
<path d="M39.3 245.1h.5v.5h-.5z" fill-rule="evenodd"/>
<path d="M39.8 245.1h38.4v.5h-38.4z" fill-rule="evenodd"/>
<path d="M78.2 239.3h.5v5.8h-.5z" fill-rule="evenodd"/>
<path d="M78.2 245.1h.5v.5h-.5z" fill-rule="evenodd"/>
<path d="M78.7 245.1h41.1v.5h-41.1z" fill-rule="evenodd"/>
<path d="M119.8 245.1h.5v.5h-.5z" fill-rule="evenodd"/>
<path d="M120.3 245.1h24.7v.5h-24.7z" fill-rule="evenodd"/>
<path d="M145 245.1h.5v.5h-.5z" fill-rule="evenodd"/>
<path d="M145.5 245.1h44.5v.5h-44.5z" fill-rule="evenodd"/>
<path d="M190 239.3h.5v5.8h-.5z" fill-rule="evenodd"/>
<path d="M190 245.1h.5v.5h-.5z" fill-rule="evenodd"/>
<path d="M190 245.1h.5v.5h-.5z" fill-rule="evenodd"/>
</g>
<path d="M30.5 51.3h159.5" fill="none" stroke="#542a00" stroke-width=".21"/>
<g fill="none" stroke="#000" stroke-width=".21">
<path d="M123.2 79.8v5.3M150.5 79.8v5.3M78.7 85.2h44.4M78.7 89.7h44.4M78.7 94.2h44.4M123.2 85.3v4.3M123.2 89.8v4.3M123.2 94.3v4.3M123.3 85.2h27.1M123.3 89.7h27.1M123.3 94.2h27.1M150.5 85.3v4.3"/>
<path d="M150.5 89.8v4.3M150.5 94.3v4.3M150.6 85.2h39.4M150.6 89.7h39.4M150.6 94.2h39.4M78.7 112.7h41.9M78.7 117.2h41.9M120.7 108.3v4.3M120.7 112.8v4.3M120.7 117.2v4.4M120.8 112.7h34.2M120.8 117.2h34.2"/>
<path d="M155 108.3v4.3M155 112.8v4.3M155 117.2v4.4M155.1 112.7h34.9M155.1 117.2h34.9M78.7 121.6h41.9M78.7 126.1h41.9M120.7 121.7v4.3M120.7 126.2v4.3M120.8 121.6h34.2M120.8 126.1h34.2M155 121.7v4.3"/>
<path d="M155 126.2v4.3M155.1 121.6h34.9M155.1 126.1h34.9M78.7 176.9h44.4M123.2 172.5v4.3M123.2 176.9v4.4M123.3 176.9h24.6M148 172.5v4.3M148 176.9v4.4M148.1 176.9h41.9M78.7 181.3h44.4M78.7 195.1h37"/>
<path d="M78.7 199.6h37M115.8 190.8v4.3M115.8 195.2v4.3M115.8 199.7v4.3M115.8 195.1h37M115.8 199.6h37M123.2 181.4v4.3M123.2 185.9v4.3M123.3 181.3h24.6M148 181.4v4.3M148 185.9v4.3M148.1 181.3h41.9"/>
<path d="M148.1 185.8h41.9M152.9 190.8v4.3M152.9 195.2v4.3M152.9 199.7v4.3M153 195.1h37M153 199.6h37M78.7 208.9h37M78.7 213.4h37M78.7 217.9h37M115.8 204.6v4.3M115.8 209v4.3M115.8 213.5v4.3"/>
<path d="M115.8 218v4.3M115.8 208.9h37M115.8 213.4h37M115.8 217.9h37M152.9 204.6v4.3M152.9 209v4.3M152.9 213.5v4.3M152.9 218v4.3M153 208.9h37M153 213.4h37M153 217.9h37M78.7 227.2h55.6"/>
<path d="M78.7 239.3h41.1M119.9 232.2v7M119.9 239.3v5.8M134.3 222.9v4.2M134.3 227.3v4.3M134.4 227.2h55.6M145.1 232.2v7M145.1 239.3v5.8M145.2 239.3h44.8"/>
</g>
<text font-size="5.6" x="154" y="22.9">FTP001_V1</text>
<g font-size="4.2">
<text x="36.3" y="110.2" transform="rotate(-90 36.3 110.2)">CONSTRUCCIÓN</text>
<text x="36.3" y="173.5" transform="rotate(-90 36.3 173.5)">MOLDURAS</text>
<text x="36.3" y="222.7" transform="rotate(-90 36.3 222.7)">HOJA</text>
</g>
<g font-size="3.9">
<text x="150.1" y="28.1">Fecha: 03/02/2020</text>
<text x="104" y="288.1">1</text>
</g>
<text font-size="3.9" fill="#fff" x="61.7" y="55">FICHA TÉCNICA PUERTAS ACRÍLICO INTERIOR AGLOMERADO</text>
<g font-size="3.5">
<text x="42.2" y="60">TIPOLOGÍA DE PUERTA</text>
<text x="111" y="60">Puerta plana de interior abatible</text>
<text x="41.7" y="64.8">BASTIDOR PERIMETRAL</text>
<text x="99.3" y="64.8">Pino abeto sección 30x25mm (en hoja de 35mm)</text>
<text x="80.5" y="69.7">Tablero de partículas de madera multicapa, aglomeradas entre sí mediante</text>
<text x="47.1" y="74">ALMA INTERIOR</text>
<text x="85.4" y="74">resinas aminoplásticas con la acción simultánea de presión y calor, y</text>
<text x="93.8" y="83.7">Humedad</text>
<text x="99.8" y="78.3">sometido posteriormente a un lijado superficial.</text>
<text x="131.7" y="83.7">EN 322</text>
<text x="163.8" y="83.7">5% - 13%</text>
<text x="43.8" y="88.2">PROPIEDADES ALMA</text>
<text x="81" y="88.7">Contenido en formaldehído</text>
<text x="131.7" y="88.7">EN 120</text>
<text x="154.8" y="88.7">Clase E1 (≤8mg/100g)</text>
<text x="52" y="92.5">INTERIOR</text>
<text x="83.5" y="93.2">Hinchamiento en grosor</text>
<text x="131.7" y="93.2">EN 317</text>
<text x="166.4" y="93.2">≤10%</text>
<text x="93.6" y="97.7">Absorción</text>
<text x="131.7" y="97.7">EN 317</text>
<text x="166.4" y="97.7">≤50%</text>
<text x="48.4" y="104.7">PARAMENTOS</text>
<text x="80.5" y="102.5">Tablero de fibras de densidad media (650-700 kg/m3) de 5/7mm de grueso</text>
<text x="92.2" y="106.8">con acabado en lámina decorativa a base de polipropileno.</text>
<text x="87.7" y="111.7">Resistencia química</text>
<text x="128.5" y="111.7">DIN 68861/1</text>
<text x="166.7" y="111.7">Clase 1C</text>
<text x="48.6" y="116.3">PROPIEDADES</text>
<text x="82.1" y="116.1">Resistencia a la abrasión</text>
<text x="123.5" y="116.1">Taber abrasor CS 10</text>
<text x="160.7" y="116.1">Mín. 400 vueltas</text>
<text x="43.9" y="120.6">ACABADO EXTERIOR</text>
<text x="87.9" y="125.1">El calor húmedo</text>
<text x="92.1" y="120.6">Calor seco</text>
<text x="128.7" y="120.6">DIN 68861/7</text>
<text x="128.7" y="125.1">DIN 68861/8</text>
<text x="160.1" y="120.6">Clase 7C (=100°C)</text>
<text x="160.1" y="125.1">Clase 8C (=100°C)</text>
<text x="86.2" y="129.6">Resistencia a la luz</text>
<text x="130" y="129.6">ISO 4892-2</text>
<text x="170.9" y="129.6">≥5</text>
<text x="53.7" y="134.4">CANTO</text>
<text x="96.5" y="134.4">PVC grueso 0,8mm (grueso variable según acabados)</text>
<text x="43.8" y="139.3">MATERIAL BATIENTE</text>
<text x="46.1" y="143.6">(cuando proceda)</text>
<text x="86.1" y="141.4">MDF hidrofugo o estándar según petición. Densidad 650-700kg/m3</text>
<text x="43.9" y="148.4">ACABADO BATIENTE</text>
<text x="46.1" y="152.7">(cuando proceda)</text>
<text x="105.4" y="150.6">Foil finish similar al acabado de las hojas</text>
<text x="45.3" y="157.5">MATERIAL TAPETA</text>
<text x="46.1" y="161.9">(cuando proceda)</text>
<text x="86.1" y="159.7">MDF hidrofugo o estándar según petición. Densidad 650-700kg/m3</text>
<text x="45.4" y="166.7">ACABADO TAPETA</text>
<text x="46.1" y="171">(cuando proceda)</text>
<text x="105.4" y="168.9">Foil finish similar al acabado de las hojas</text>
<text x="42.1" y="178.2">PROPIEDADES NÚCLEO</text>
<text x="93.8" y="175.8">Humedad</text>
<text x="130.5" y="175.8">EN 322</text>
<text x="163.4" y="175.8">4%-11%</text>
<text x="47.9" y="182.6">DE MOLDURAS</text>
<text x="84.2" y="180.3">Tolerancia en densidad</text>
<text x="130.5" y="180.3">EN 323</text>
<text x="158.4" y="184.8">E1 ≤ 8mg/100g</text>
<text x="166.1" y="180.3">±7%</text>
<text x="41.8" y="186.9">(en acabado hidrofugo)</text>
<text x="81" y="187.1">Contenido en formaldehído</text>
<text x="130.5" y="187.1">EN 120</text>
<text x="157.4" y="189.3">E2 ≤ 30mg/100g</text>
<text x="48.8" y="194.3">TOLERANCIAS</text>
<text x="90.2" y="194.1">Escuadría</text>
<text x="128.4" y="194.1">±1,5mm</text>
<text x="165.6" y="194.1">(clase 1)</text>
<text x="46.6" y="198.6">DIMENSIONALES</text>
<text x="47.8" y="202.9">S/UNE EN 1529</text>
<text x="87.9" y="198.6">Alto y Ancho</text>
<text x="91.9" y="203.1">Grueso</text>
<text x="128.4" y="203.1">±1,5mm</text>
<text x="129.3" y="198.6">± 2mm</text>
<text x="165.6" y="198.6">(clase 1)</text>
<text x="165.6" y="203.1">(clase 1)</text>
<text x="92.1" y="207.9">Alabeo</text>
<text x="129.7" y="207.9">≤4mm</text>
<text x="165.6" y="207.9">(clase 3)</text>
<text x="51.4" y="212.5">PLANITUD</text>
<text x="82.8" y="212.4">Curvatura largueros</text>
<text x="129.7" y="212.4">≤4mm</text>
<text x="165.6" y="212.4">(clase 3)</text>
<text x="47.8" y="216.8">S/UNE EN 1530</text>
<text x="83.7" y="216.9">Curvatura testeros</text>
<text x="87.4" y="221.4">Planitud local</text>
<text x="128.4" y="221.4">≤0,3mm</text>
<text x="129.7" y="216.9">≤2mm</text>
<text x="165.6" y="216.9">(clase 3)</text>
<text x="165.6" y="221.4">(clase 3)</text>
<text x="43.1" y="226.3">INMERSIÓN EN AGUA</text>
<text x="98.9" y="226.2">Hinchazón</text>
<text x="158.8" y="226.2">1,2%</text>
<text x="48.9" y="230.6">S/UNE 56 803</text>
<text x="95.9" y="230.7">Observaciones</text>
<text x="149.5" y="230.7">Sin desencolados.</text>
<text x="48.1" y="235.5">ARRANQUE DE</text>
<text x="50.7" y="239.9">TORNILLOS</text>
<text x="84.2" y="236.9">Valor medio (≥500N)</text>
<text x="124.7" y="239.9">Resultados</text>
<text x="153.4" y="236.9">Paramentos: 1144N</text>
<text x="48.9" y="244.1">S/UNE 56 803</text>
<text x="83.3" y="243.5">Valor mínimo (≥500N)</text>
<text x="157.2" y="243.5">Cantos: 1376N</text>
</g>
<text font-size="3.2" x="30" y="252.6">*Ver detalle de la hoja en la página siguiente</text>
</svg>
